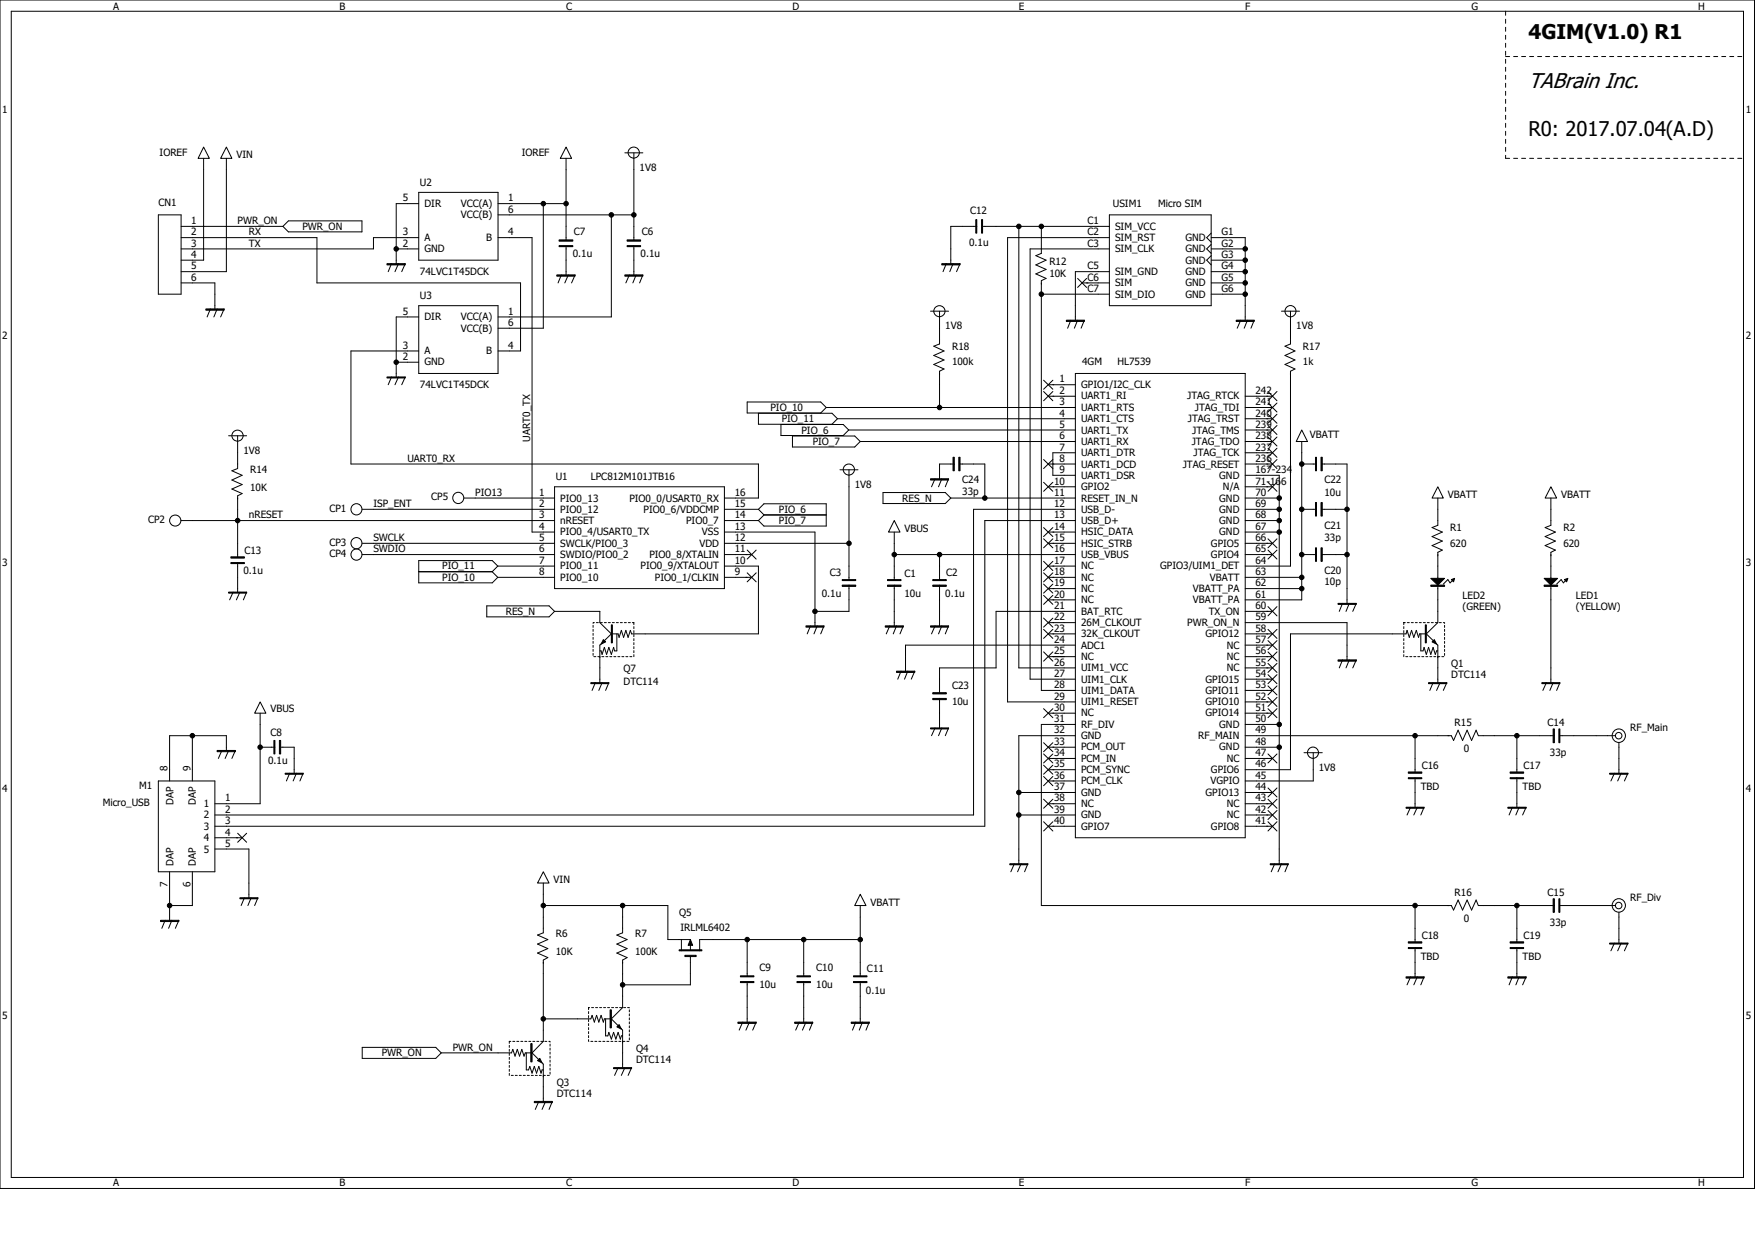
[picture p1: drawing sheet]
<svg xmlns="http://www.w3.org/2000/svg" width="297mm" height="210mm" viewBox="0 0 297 210" stroke-linecap="round" stroke-linejoin="round" font-family="sans-serif">
<g fill="none" stroke="#000" stroke-width=".17">
<path d="M0 0h296.9v201.1h-296.9zM1.9 1.9h293.2v197.4h-293.2zM26.8 36.4h3.8v13.4h-3.8zM30.6 38.3h17.3M34.5 24.9l.9 1.9h-1.9zM34.5 26.8v17.2h-3.9M38.3 24.9l.9 1.9h-1.9zM38.3 26.8v19.2h-7.7M48.8 37.4h12.5v1.8h-12.5l-.9-.9zM70.9 32.6h13.4v11.4h-13.4zM70.9 34.5h-3.8v10.1M84.3 36.4h23"/>
<path d="M84.3 34.5h11.5M91.9 34.5v21h-7.6M95.8 24.9l.9 1.9h-1.9zM95.8 26.8v13.8M103.5 36.4v17.2h-19.2M105.7 25.9h3.1M107.3 25.9v14.7M165.3 38.3h-4.4v6.3M166.3 38.3h21.4M172.4 38.3v74.7h9.6M176.2 38.3v4.6l-.9 .4 1.7 .7-1.7 .8 1.7 .8-1.7 .8 1.7 .7-.8 .4v69.3h5.8M187.7 36.4h17.3v15.3h-17.3z"/>
<path d="M205 39.5l-.8 .7 .8 .8M30.6 47.9h5.8v4.4M30.6 40.2h23v7.7h34.5v11.5h-3.8M35.6 52.3l-.5 1.3M36.7 52.3l-.5 1.3M37.9 52.3l-.6 1.3M66.3 44.6l-.6 1.4M67.1 42.1h3.8M67.4 44.6l-.6 1.4M68.6 44.6l-.6 1.4M70.9 59.4h-11.5v19.1h69v5.8h-5.8M70.9 40.2h-7.7v1.9h-32.6"/>
<path d="M70.9 51.7h13.4v11.5h-13.4zM70.9 53.6h-3.8v10.2M84.3 40.2h5.7v49.8h3.9M95 46.5l-.6 1.4M95.8 41.6v4.9M96.2 46.5l-.6 1.4M97.3 46.5l-.6 1.4M106.5 46.5l-.6 1.4M107.3 41.6v4.9M107.7 46.5l-.6 1.4M108.8 46.5l-.6 1.4M157.5 52.7h3"/>
<path d="M159 52.7v5.5l-1 .4 1.8 .8-1.8 .8 1.8 .7-1.8 .8 1.8 .7-.8 .4v6.2M160.1 44.6l-.5 1.4M161.3 44.6l-.6 1.4M162.5 44.6l-.6 1.4M176.2 49.8h11.5M181.2 54.2l-.5 1.3M182.4 47.1l1.5 1.5M182.4 54.2l-.6 1.3M183.1 47.9h4.6M183.5 54.2l-.5 1.3M183.9 47.1l-1.5 1.5M187.7 46h-5.7v8.2"/>
<path d="M187.7 42.1h-13.4v72.8h7.7M187.7 40.2h-17.2v78.6h11.5M205 40.2h5.7v14M205 47.9h5.7M205 44h5.7M205 43.3l-.8 .7 .8 .8M205 42.1h5.7M205 41.4l-.8 .7 .8 .8M205 46h5.7M205 49.8h5.7M210 54.2l-.6 1.3M211.1 54.2l-.5 1.3"/>
<path d="M212.3 54.2l-.6 1.3M216.9 52.7h3M218.4 52.7v5.5l-.9 .4 1.7 .8-1.7 .8 1.7 .7-1.7 .8 1.7 .7-.8 .4v33h-7.7M38.7 73.7h3M40.2 73.7v5.6l-1 .4 1.8 .7-1.8 .8 1.8 .8-1.8 .8 1.8 .7-.8 .4v10.3M66.3 63.8l-.6 1.3M67.1 61.3h3.8M67.4 63.8l-.6 1.3M68.6 63.8l-.6 1.3M126.4 68h12.5l.9 1-.9 .9h-12.5zM128.4 69.9h12.4l.9 1-.9 .9h-12.4zM132.2 71.8h10.5l.9 1-.9 .9h-10.5z"/>
<path d="M134.1 73.8h10.6l.9 .9-.9 .9h-10.6zM139.8 69h42.2M141.8 70.9h40.2M142.2 79.5h3M143.7 72.8h38.3M143.7 79.5v18.6M145.6 74.7h36.4M161.5 78.5h-2.5v2.5M162.5 78.5h4.2v5.8M176.6 64.3l1.6 1.6M176.6 66.3l1.6 1.5M176.6 77.8l1.6 1.5"/>
<path d="M177.4 67.1h4.6M177.4 78.5h4.6M177.4 65.1h4.6M178.2 64.3l-1.6 1.6M178.2 66.3l-1.6 1.5M178.2 77.8l-1.6 1.5M182 63.2h28.7v78.6h-28.7zM182 76.6h-3.8v3.8h3.8M210.7 69h4.6M210.7 67.1h4.6M210.7 70.9h4.6M210.7 72.8h4.6"/>
<path d="M210.7 74.7h4.6M210.7 76.6h4.6M210.7 78.5h4.6M214.6 68.2l1.5 1.5M214.6 66.3l1.5 1.5M214.6 70.1l1.5 1.5M214.6 72l1.5 1.5M214.6 74l1.5 1.5M214.6 75.9l1.5 1.5M214.6 77.8l1.5 1.5M216.1 68.2l-1.5 1.5M216.1 66.3l-1.5 1.5"/>
<path d="M216.1 70.1l-1.5 1.5M216.1 72l-1.5 1.5M216.1 74l-1.5 1.5M216.1 75.9l-1.5 1.5M216.1 77.8l-1.5 1.5M220.3 72.8l1 1.9h-1.9zM220.3 78.5h2.5M220.3 74.7v26.8h-9.6M223.8 78.5h4.2v23.6M30.6 88.1h63.3M40.2 95.2v5M61.3 91.9h32.6"/>
<path d="M61.3 93.9h32.6M61.3 86.2h32.6M70.9 94.9h12.4l.9 .9-.9 .9h-12.4zM70.9 96.8h12.4l.9 .9-.9 .9h-12.4zM78.5 84.3h15.4M84.3 95.8h9.6M84.3 97.7h9.6M93.9 82.4h28.7v17.2h-28.7zM122.6 91.9h21.1M122.6 93.9h4.6M122.6 90h15.3v15.9M122.6 95.8h5.8v11.5h-21.5l-.2-.6-.4 1.2-.4-1.2-.4 1.2-.3-1.2-.4 1.2-.2-.6h-1"/>
<path d="M122.6 97.7h4.6M122.6 86.2h5.8M122.6 88.1h5.8M126.4 93.1l1.6 1.5M126.4 96.9l1.6 1.6M128 93.1l-1.6 1.5M128 96.9l-1.6 1.6M128.4 88.1l.9-.9h10.5v1.8h-10.5zM128.4 86.2l.9-.9h10.5v1.8h-10.5zM143.7 99v4.5h-5.8M149.4 83.4h10.6l.9 .9-.9 .9h-10.6zM151.3 88.1l1 1.9h-1.9z"/>
<path d="M151.3 90v8.1M151.3 99v6.9M151.3 93.9h30.7M158.2 81l-.6 1.4M159 93.9v4.2M159 99v6.9M159.4 81l-.6 1.4M160.5 81l-.5 1.4M160.9 84.3h21.1M176.6 81.6l1.6 1.5M176.6 89.3l1.6 1.5M176.6 91.2l1.6 1.5"/>
<path d="M176.6 95l1.6 1.6M176.6 96.9l1.6 1.6M176.6 98.8l1.6 1.6M177.4 82.4h4.6M177.4 91.9h4.6M177.4 90h4.6M177.4 95.8h4.6M177.4 97.7h4.6M177.4 99.6h4.6M178.2 81.6l-1.6 1.5M178.2 89.3l-1.6 1.5M178.2 91.2l-1.6 1.5"/>
<path d="M178.2 95l-1.6 1.6M178.2 96.9l-1.6 1.6M178.2 98.8l-1.6 1.6M182 86.2h-17.2v51.7h-128.4M182 88.1h-15.3v51.7h-130.3M210.7 80.4h5.8v65.8M210.7 82.4h4.6M210.7 91.9h4.6M210.7 93.9h4.6M210.7 90h5.8M210.7 97.7h9.6M210.7 99.6h9.6"/>
<path d="M210.7 86.2h5.8M210.7 88.1h5.8M210.7 84.3h5.8M214.6 81.6l1.5 1.5M214.6 91.2l1.5 1.5M214.6 93.1l1.5 1.5M216.1 81.6l-1.5 1.5M216.1 91.2l-1.5 1.5M216.1 93.1l-1.5 1.5M220.3 93.9h2.5M220.3 86.2h2.5M223.8 93.9h4.2"/>
<path d="M223.8 86.2h4.2M243.3 82.4l1 1.9h-1.9zM243.3 84.3v4.6l-.9 .4 1.7 .7-1.7 .8 1.7 .8-1.7 .7 1.7 .8-.8 .4v4.4M243.3 99.2v6.2l-1.9 1.9 1.9 1.9v6.3M246 98.1l-.6 .5-.4-.5-.7 .7M262.5 82.4l.9 1.9h-1.9zM262.5 84.3v4.6l-1 .4 1.7 .7-1.7 .8 1.7 .8-1.7 .7 1.7 .8-.7 .4v4.4M262.5 99.2v16.3M265.1 98.1l-.5 .5-.4-.5-.8 .7M39.5 100.2l-.6 1.3M40.6 100.2l-.6 1.3M41.7 100.2l-.5 1.3"/>
<path d="M44 118.8l1 1.9h-1.9zM82.4 102.5h10.5l1 1-1 .9h-10.5zM93.9 103.5h7.6v1.9l2 1.9-2 1.9v6.3M100.8 115.5l-.6 1.3M101.9 115.5l-.6 1.3M103 115.5l-.5 1.3M104.4 107.3v2.9h-.4l-.2-.6-.3 1.1-.5-1.1-.3 1.1-.4-1.1-.4 1.1-.2-.5h-.2M137.2 105.9l-.6 1.4M138.3 105.9l-.5 1.4M139.4 105.9l-.5 1.4M150.6 105.9l-.6 1.4M151.7 105.9l-.5 1.4"/>
<path d="M152.5 113.6l-.6 1.3M152.9 105.9l-.6 1.4M153.6 113.6l-.5 1.3M154.8 113.6l-.6 1.3M158.2 105.9l-.6 1.4M159 118.2v5M159.4 105.9l-.6 1.4M160.5 105.9l-.5 1.4M176.6 100.8l1.6 1.5M176.6 104.6l1.6 1.5M176.6 106.5l1.6 1.5M176.6 119.9l1.6 1.6"/>
<path d="M176.6 110.3l1.6 1.6M177.4 111.1h4.6M177.4 101.5h4.6M177.4 105.4h4.6M177.4 107.3h4.6M178.2 100.8l-1.6 1.5M178.2 104.6l-1.6 1.5M178.2 106.5l-1.6 1.5M178.2 119.9l-1.6 1.6M178.2 110.3l-1.6 1.6M182 103.5h-13.4v9.5h-9.6v4.2M182 109.2h-28.8v4.4"/>
<path d="M210.7 103.5h4.6M210.7 109.2h4.6M210.7 111.1h4.6M210.7 113h4.6M210.7 114.9h4.6M210.7 116.8h4.6M210.7 118.8h4.6M210.7 105.4h17.3v6.3M210.7 107.3h4.6M214.6 102.7l1.5 1.5M214.6 108.4l1.5 1.5M214.6 110.3l1.5 1.6"/>
<path d="M214.6 112.3l1.5 1.5M214.6 114.2l1.5 1.5M214.6 116.1l1.5 1.5M214.6 118l1.5 1.5M214.6 119.9l1.5 1.6M214.6 106.5l1.5 1.5M216.1 102.7l-1.5 1.5M216.1 108.4l-1.5 1.5M216.1 110.3l-1.5 1.6M216.1 112.3l-1.5 1.5M216.1 114.2l-1.5 1.5M216.1 116.1l-1.5 1.5"/>
<path d="M216.1 118l-1.5 1.5M216.1 119.9l-1.5 1.6M216.1 106.5l-1.5 1.5M227.2 102.1l-.5 1.4M227.2 111.7l-.5 1.3M228.3 102.1l-.5 1.4M228.3 111.7l-.5 1.3M229.5 102.1l-.6 1.4M229.5 111.7l-.6 1.3M240.5 107.3v2.9h.3l.2-.6 .4 1.1 .4-1.1 .3 1.1 .4-1.1 .4 1.1 .2-.5h.2M241.2 107.3h-1l-.1 .6-.4-1.2-.4 1.2-.4-1.2-.4 1.2-.4-1.2-.1 .6h-19.6v23h-7.7M242.5 115.5l-.5 1.3"/>
<path d="M243.7 115.5l-.6 1.3M244.9 115.5l-.6 1.3M261.7 115.5l-.6 1.3M262.8 115.5l-.5 1.3M264 115.5l-.6 1.3M26.8 132.2h9.6v15.3h-9.6zM32.6 124.5v7.7M37.5 127l-.5 1.4M38.3 127v-2.5h-9.6v7.7M38.7 127l-.6 1.4M39.8 127l-.6 1.4M44 120.7v15.3h-7.6"/>
<path d="M44 126.4h2.5M47.5 126.4h2.3v4.5M49 130.9l-.5 1.3M50.2 130.9l-.6 1.3M51.3 130.9l-.5 1.3M158.2 123.2l-.6 1.3M159.4 123.2l-.6 1.3M160.5 123.2l-.5 1.3M172.4 134.1h9.6M172.4 137.9h9.6M176.6 125.7l1.6 1.5M176.6 129.5l1.6 1.5"/>
<path d="M176.6 127.6l1.6 1.5M176.6 131.4l1.6 1.6M176.6 139.1l1.6 1.5M176.6 135.3l1.6 1.5M177.4 120.7h4.6M177.4 128.4h4.6M177.4 136h4.6M177.4 139.8h4.6M177.4 126.4h4.6M177.4 130.3h4.6M177.4 132.2h4.6M178.2 125.7l-1.6 1.5"/>
<path d="M178.2 129.5l-1.6 1.5M178.2 127.6l-1.6 1.5M178.2 131.4l-1.6 1.6M178.2 139.1l-1.6 1.5M178.2 135.3l-1.6 1.5M182 122.6h-5.8v30.6h69.4l.4 .8 .8-1.7 .7 1.7 .8-1.7 .7 1.7 .8-1.7 .4 .9h12.9M182 124.5h-9.6v21.7M210.7 120.7h4.6M210.7 128.4h4.6M210.7 134.1h4.6M210.7 136h4.6M210.7 137.9h4.6"/>
<path d="M210.7 139.8h4.6M210.7 126.4h5.8M210.7 124.5h34.9l.4 .8 .8-1.7 .7 1.7 .8-1.7 .7 1.7 .8-1.7 .4 .9h12.9M210.7 122.6h5.8M214.6 127.6l1.5 1.5M214.6 133.3l1.5 1.6M214.6 135.3l1.5 1.5M214.6 137.2l1.5 1.5M214.6 139.1l1.5 1.5M216.1 127.6l-1.5 1.5M216.1 133.3l-1.5 1.6M216.1 135.3l-1.5 1.5"/>
<path d="M216.1 137.2l-1.5 1.5M216.1 139.1l-1.5 1.5M220.7 127.4h3.1M222.2 127.4v4.8h-11.5M238.7 136.6l-.6 1.3M239.5 124.5v6.1M239.5 131.6v5M239.9 136.6l-.6 1.3M241 136.6l-.5 1.3M255.9 136.6l-.5 1.3M256.7 124.5v6.1M256.7 131.6v5"/>
<path d="M257.1 136.6l-.6 1.3M258.3 136.6l-.6 1.3M264 124.5h9.4M273.2 130.9l-.6 1.3M274 125.7v5.2M274.4 130.9l-.6 1.3M275.5 130.9l-.6 1.3M27.9 155.7l-.5 1.4M28.7 147.5v8.2M29.1 155.7l-.6 1.4M30.3 155.7l-.6 1.4M32.6 147.5v5.7h-3.9"/>
<path d="M36.4 141.8h4.6M36.4 143.7h5.7v8.2M40.2 141l1.5 1.5M41.4 151.9l-.6 1.3M41.7 141l-1.5 1.5M42.5 151.9l-.5 1.3M43.6 151.9l-.5 1.3M91.9 147.5l1 1.9h-1.9zM91.9 153.2h21.1v5.8h3.8M91.9 149.4v8.5l-.9 .3 1.7 .8-1.7 .8 1.7 .7-1.7 .8 1.7 .8-.8 .4v13.7l-1.9 2 1.9 1.9v6.3M105.4 153.2v4.7l-1 .3 1.7 .8-1.7 .8 1.7 .7-1.7 .8 1.7 .8-.7 .4v8l-1.9 1.9 1.9 1.9v6.4M115.3 159v1.9"/>
<path d="M116.8 159.8v.9M126.4 159v6.1M136 159v6.1M145.6 151.3l1 1.9h-1.9zM145.6 153.2v11.9M145.6 159h-27.2v1.9M171.7 146.2l-.6 1.3M172.8 146.2l-.6 1.3M173.9 146.2l-.5 1.3M215.7 146.2l-.6 1.3M216.9 146.2l-.6 1.3M218 146.2l-.5 1.3"/>
<path d="M239.5 153.2v6.2M256.7 153.2v6.2M264 153.2h9.4M273.2 159.6l-.6 1.3M274 154.4v5.2M274.4 159.6l-.6 1.3M275.5 159.6l-.6 1.3M61.3 177.2h12.4l1 1-1 .9h-12.4zM74.7 178.2h11.9l.2-.6 .4 1.1 .3-1.1 .4 1.1 .4-1.1 .4 1.1 .2-.5h.9M89.1 178.2v2.9h.4l.2-.6 .3 1.1 .4-1.1 .4 1.1 .4-1.1 .4 1.1 .1-.5h.2M91.9 172.4h8.1l.2-.6 .4 1.2 .4-1.2 .3 1.2 .4-1.2 .4 1.2 .2-.6h1M102.5 172.4v2.9h.4l.1-.6 .5 1.2 .3-1.2 .4 1.2 .4-1.2 .4 1.2 .2-.6h.2"/>
<path d="M116.8 161.9v4.8h-11.4M125.7 173l-.6 1.3M126.4 166.1v6.9M126.8 173l-.6 1.3M128 173l-.6 1.3M135.3 173l-.6 1.3M136 166.1v6.9M136.4 173l-.6 1.3M137.5 173l-.5 1.3M144.8 173l-.5 1.3M145.6 166.1v6.9M146 173l-.6 1.3"/>
<path d="M147.1 173l-.5 1.3M238.7 165.3l-.6 1.4M239.5 160.4v4.9M239.9 165.3l-.6 1.4M241 165.3l-.5 1.4M255.9 165.3l-.5 1.4M256.7 160.4v4.9M257.1 165.3l-.6 1.4M258.3 165.3l-.6 1.4M91.2 186.4l-.6 1.3M92.3 186.4l-.6 1.3M93.5 186.4l-.6 1.3"/>
<path d="M104.6 180.7l-.6 1.3M105.7 180.7l-.5 1.3M106.9 180.7l-.6 1.3"/>
<circle cx="107.3" cy="25.8" r=".94"/>
<circle cx="159" cy="52.7" r=".94"/>
<circle cx="218.4" cy="52.7" r=".94"/>
<circle cx="40.2" cy="73.7" r=".94"/>
<circle cx="143.7" cy="79.5" r=".94"/>
<circle cx="29.7" cy="88.1" r=".94"/>
<circle cx="60.3" cy="93.8" r=".94"/>
<circle cx="60.3" cy="91.9" r=".94"/>
<circle cx="60.3" cy="86.2" r=".94"/>
<circle cx="77.5" cy="84.3" r=".94"/>
<circle cx="222.2" cy="127.4" r=".94"/>
<circle cx="273.9" cy="124.5" r=".55"/>
<circle cx="273.9" cy="124.5" r="1.13"/>
<circle cx="273.9" cy="153.2" r=".55"/>
<circle cx="273.9" cy="153.2" r="1.13"/>
</g>
<path d="M254.8 1.9v24.9M254.8 9.6h40.3M254.8 26.8h40.3" fill="none" stroke="#000" stroke-width=".17" stroke-dasharray=".7 .7"/>
<g fill="#000" stroke="#000" stroke-width=".17">
<path d="M165.1 37.2h.2v2.3h-.2zM166.1 37.2h.2v2.3h-.2zM34.8 52.3h3.1v.2h-3.1zM65.5 44.6h3.1v.2h-3.1zM94.2 46.5h3.1v.2h-3.1zM94.6 40.6h2.3v.2h-2.3zM94.6 41.6h2.3v.1h-2.3zM105.7 46.5h3.1v.2h-3.1zM106.1 40.6h2.3v.2h-2.3zM106.1 41.6h2.3v.1h-2.3zM159.4 44.6h3.1v.2h-3.1zM180.5 54.2h3v.2h-3z"/>
<path d="M209.2 54.2h3.1v.2h-3.1zM65.5 63.8h3.1v.2h-3.1zM161.3 77.4h.2v2.3h-.2zM162.3 77.4h.2v2.3h-.2zM222.6 77.4h.2v2.3h-.2zM223.6 77.4h.2v2.3h-.2zM39.1 94.2h2.3v.2h-2.3zM39.1 95.2h2.3v.2h-2.3zM142.5 98.1h2.3v.2h-2.3zM142.5 99h2.3v.2h-2.3zM150.2 98.1h2.3v.2h-2.3zM150.2 99h2.3v.2h-2.3z"/>
<path d="M157.5 81h3v.2h-3zM157.9 98.1h2.2v.2h-2.2zM157.9 99h2.2v.2h-2.2zM222.6 92.7h.2v2.3h-.2zM222.6 85h.2v2.3h-.2zM223.6 92.7h.2v2.3h-.2zM223.6 85h.2v2.3h-.2zM242.1 99h2.4v.2h-2.4zM242.1 97.9h2.4l-1.2 1.1zM245.6 98.1l.6-.2-.2 .6zM261.3 99h2.3v.2h-2.3zM261.3 97.9h2.3l-1.1 1.1z"/>
<path d="M264.8 98.1l.5-.2-.2 .6zM38.7 100.2h3v.2h-3zM100 115.5h3v.2h-3zM102.1 108.2l.4 .4-.8 .4zM103.5 105.7h.1v3.1h-.1zM136.4 105.9h3v.2h-3zM149.8 105.9h3.1v.2h-3.1zM151.7 113.6h3.1v.2h-3.1zM157.5 105.9h3v.2h-3zM157.9 117.2h2.2v.2h-2.2zM157.9 118.2h2.2v.2h-2.2zM226.4 102.1h3.1v.2h-3.1z"/>
<path d="M226.4 111.7h3.1v.2h-3.1zM241.2 105.7h.2v3.1h-.2zM241.8 115.5h3.1v.2h-3.1zM242.7 108.2l.4 .8-.7-.4zM260.9 115.5h3.1v.2h-3.1zM36.7 127h3.1v.2h-3.1zM46.4 125.3h.1v2.3h-.1zM47.3 125.3h.2v2.3h-.2zM48.3 130.9h3v.1h-3zM157.5 123.2h3v.2h-3zM238 136.6h3v.2h-3zM238.3 130.6h2.3v.3h-2.3z"/>
<path d="M238.3 131.6h2.3v.2h-2.3zM255.2 136.6h3.1v.2h-3.1zM255.6 130.6h2.3v.3h-2.3zM255.6 131.6h2.3v.2h-2.3zM262.8 123.4h.3v2.3h-.3zM263.8 123.4h.2v2.3h-.2zM272.4 130.9h3.1v.1h-3.1zM27.2 155.7h3.1v.3h-3.1zM40.6 151.9h3v.2h-3zM116.8 159l.4 1h-.7zM170.9 146.2h3v.1h-3zM215 146.2h3v.1h-3z"/>
<path d="M238.3 159.4h2.3v.2h-2.3zM255.6 159.4h2.3v.2h-2.3zM262.8 152.1h.3v2.3h-.3zM263.8 152.1h.2v2.3h-.2zM272.4 159.6h3.1v.2h-3.1zM89.8 176.6h.2v3.1h-.2zM91 179.5l.4-.4 .3 .8zM103.3 170.9h.2v3h-.2zM104.4 173.8l.4-.4 .4 .8zM115.9 161.7h1.9v.2h-1.9zM114.9 160.7h3.9v.2h-3.9zM124.9 173h3.1v.2h-3.1z"/>
<path d="M125.3 165.1h2.3v.2h-2.3zM125.3 166.1h2.3v.2h-2.3zM134.5 173h3v.2h-3zM134.9 165.1h2.3v.2h-2.3zM134.9 166.1h2.3v.2h-2.3zM144.1 173h3v.2h-3zM144.4 165.1h2.3v.2h-2.3zM144.4 166.1h2.3v.2h-2.3zM238 165.3h3v.2h-3zM238.3 160.4h2.3v.1h-2.3zM255.2 165.3h3.1v.2h-3.1zM255.6 160.4h2.3v.1h-2.3z"/>
<path d="M90.4 186.4h3.1v.2h-3.1zM103.8 180.7h3.1v.1h-3.1z"/>
<circle cx="91.9" cy="34.5" r=".38"/>
<circle cx="95.8" cy="34.5" r=".38"/>
<circle cx="103.5" cy="36.4" r=".38"/>
<circle cx="107.3" cy="36.4" r=".38"/>
<circle cx="172.4" cy="38.3" r=".38"/>
<circle cx="176.2" cy="38.3" r=".38"/>
<circle cx="67.1" cy="42.1" r=".38"/>
<circle cx="176.2" cy="49.8" r=".38"/>
<circle cx="210.7" cy="49.8" r=".38"/>
<circle cx="210.7" cy="46" r=".38"/>
<circle cx="210.7" cy="44" r=".38"/>
<circle cx="210.7" cy="42.1" r=".38"/>
<circle cx="210.7" cy="47.9" r=".38"/>
<circle cx="67.1" cy="61.3" r=".38"/>
<circle cx="159" cy="69" r=".38"/>
<circle cx="220.3" cy="78.5" r=".38"/>
<circle cx="40.2" cy="88.1" r=".38"/>
<circle cx="143.7" cy="91.9" r=".38"/>
<circle cx="151.3" cy="93.9" r=".38"/>
<circle cx="159" cy="93.9" r=".38"/>
<circle cx="166.7" cy="84.3" r=".38"/>
<circle cx="216.5" cy="84.3" r=".38"/>
<circle cx="216.5" cy="86.2" r=".38"/>
<circle cx="216.5" cy="90" r=".38"/>
<circle cx="216.5" cy="88.1" r=".38"/>
<circle cx="220.3" cy="99.6" r=".38"/>
<circle cx="220.3" cy="93.9" r=".38"/>
<circle cx="220.3" cy="86.2" r=".38"/>
<circle cx="220.3" cy="97.7" r=".38"/>
<circle cx="228" cy="93.9" r=".38"/>
<circle cx="228" cy="86.2" r=".38"/>
<circle cx="137.9" cy="103.5" r=".38"/>
<circle cx="32.6" cy="124.5" r=".38"/>
<circle cx="44" cy="126.4" r=".38"/>
<circle cx="172.4" cy="137.9" r=".38"/>
<circle cx="172.4" cy="134.1" r=".38"/>
<circle cx="216.5" cy="122.6" r=".38"/>
<circle cx="216.5" cy="126.4" r=".38"/>
<circle cx="239.5" cy="124.5" r=".38"/>
<circle cx="256.7" cy="124.5" r=".38"/>
<circle cx="28.7" cy="153.2" r=".38"/>
<circle cx="91.9" cy="153.2" r=".38"/>
<circle cx="105.4" cy="153.2" r=".38"/>
<circle cx="126.4" cy="159" r=".38"/>
<circle cx="136" cy="159" r=".38"/>
<circle cx="145.6" cy="159" r=".38"/>
<circle cx="239.5" cy="153.2" r=".38"/>
<circle cx="256.7" cy="153.2" r=".38"/>
<circle cx="91.9" cy="172.4" r=".38"/>
<circle cx="105.4" cy="166.7" r=".38"/>
</g>
<path d="M100.4 105.4h6.9v5.7h-6.9zM237.6 105.4h6.9v5.7h-6.9zM86.2 176.2h6.9v5.8h-6.9zM99.6 170.5h6.9v5.7h-6.9z" fill="none" stroke="#000" stroke-width=".17" stroke-dasharray=".3 .3"/>
<text font-size="3.6" x="258.7" y="14.8">TABrain Inc.</text>
<g font-size="3.4">
<text x="258.7" y="6.6">4GIM(V1.0) R1</text>
<text x="258.7" y="23">R0: 2017.07.04(A.D)</text>
</g>
<g font-size="1.7">
<text x="19.1" y="1.7">A</text>
<text x="57.5" y="1.7">B</text>
<text x="95.8" y="1.7">C</text>
<text x="134.1" y="1.7">D</text>
<text x="172.4" y="1.7">E</text>
<text x="210.7" y="1.7">F</text>
<text x="249" y="1.7">G</text>
<text x="287.4" y="1.7">H</text>
<text x=".4" y="19.1">1</text>
<text x="295.4" y="19.1">1</text>
<text x="27" y="26.4">IOREF</text>
<text x="40" y="26.8">VIN</text>
<text x="88.3" y="26.4">IOREF</text>
<text x="108.2" y="28.9">1V8</text>
<text x="26.8" y="34.8">CN1</text>
<text x="68.2" y="34.1">5</text>
<text x="71.1" y="31.4">U2</text>
<text x="71.8" y="35.1">DIR</text>
<text x="78" y="35.1">VCC(A)</text>
<text x="86" y="34.1">1</text>
<text x="86" y="36">6</text>
<text x="188.3" y="35.1">USIM1</text>
<text x="196" y="35.1">Micro SIM</text>
<text x="32.3" y="37.9">1</text>
<text x="32.3" y="39.8">2</text>
<text x="32.3" y="41.7">3</text>
<text x="40.2" y="37.9">PWR_ON</text>
<text x="42.1" y="39.8">RX</text>
<text x="42.1" y="41.7">TX</text>
<text x="51.2" y="38.9">PWR_ON</text>
<text x="68.2" y="41.7">2</text>
<text x="68.2" y="39.8">3</text>
<text x="71.8" y="40.8">A</text>
<text x="78" y="37">VCC(B)</text>
<text x="82.3" y="40.8">B</text>
<text x="86" y="39.8">4</text>
<text x="97.1" y="39.8">C7</text>
<text x="108.6" y="39.8">C6</text>
<text x="164" y="41.6">0.1u</text>
<text x="164.2" y="36.2">C12</text>
<text x="184.1" y="37.9">C1</text>
<text x="184.1" y="39.8">C2</text>
<text x="184.1" y="41.7">C3</text>
<text x="188.7" y="38.9">SIM_VCC</text>
<text x="188.7" y="40.8">SIM_RST</text>
<text x="200.6" y="40.8">GND</text>
<text x="206.7" y="41.7">G2</text>
<text x="206.7" y="39.8">G1</text>
<text x="32.3" y="43.6">4</text>
<text x="32.3" y="45.6">5</text>
<text x="32.3" y="47.5">6</text>
<text x="71.1" y="46.5">74LVC1T45DCK</text>
<text x="71.8" y="42.7">GND</text>
<text x="96.9" y="43.5">0.1u</text>
<text x="108.4" y="43.5">0.1u</text>
<text x="177.6" y="46.9">10K</text>
<text x="177.6" y="44.8">R12</text>
<text x="184.1" y="47.5">C6</text>
<text x="184.1" y="45.6">C5</text>
<text x="188.7" y="42.7">SIM_CLK</text>
<text x="188.7" y="46.5">SIM_GND</text>
<text x="200.6" y="44.6">GND</text>
<text x="200.6" y="42.7">GND</text>
<text x="200.6" y="46.5">GND</text>
<text x="206.7" y="43.6">G3</text>
<text x="206.7" y="45.6">G4</text>
<text x="206.7" y="47.5">G5</text>
<text x="68.2" y="53.3">5</text>
<text x="71.1" y="50.5">U3</text>
<text x="86" y="53.3">1</text>
<text x="184.1" y="49.4">C7</text>
<text x="188.7" y="48.5">SIM</text>
<text x="188.7" y="50.4">SIM_DIO</text>
<text x="200.6" y="48.5">GND</text>
<text x="200.6" y="50.4">GND</text>
<text x="206.7" y="49.4">G6</text>
<text x=".4" y="57.4">2</text>
<text x="68.2" y="59">3</text>
<text x="71.8" y="59.9">A</text>
<text x="71.8" y="54.2">DIR</text>
<text x="78" y="54.2">VCC(A)</text>
<text x="78" y="56.1">VCC(B)</text>
<text x="82.3" y="59.9">B</text>
<text x="86" y="55.2">6</text>
<text x="86" y="59">4</text>
<text x="160" y="55.8">1V8</text>
<text x="161.1" y="59.2">R18</text>
<text x="219.4" y="55.8">1V8</text>
<text x="220.5" y="59.2">R17</text>
<text x="295.4" y="57.4">2</text>
<text x="68.2" y="60.9">2</text>
<text x="71.1" y="65.7">74LVC1T45DCK</text>
<text x="71.8" y="61.8">GND</text>
<text x="161.1" y="61.8">100k</text>
<text x="179.3" y="64.7">1</text>
<text x="183" y="65.7">GPIO1/I2C_CLK</text>
<text x="183.1" y="61.8">4GM</text>
<text x="189.1" y="61.8">HL7539</text>
<text x="220.5" y="61.8">1k</text>
<text x="130.4" y="69.5">PIO_10</text>
<text x="132.3" y="71.5">PIO_11</text>
<text x="179.3" y="66.7">2</text>
<text x="179.3" y="68.6">3</text>
<text x="179.3" y="70.5">4</text>
<text x="183" y="67.6">UART1_RI</text>
<text x="183" y="69.5">UART1_RTS</text>
<text x="183" y="71.5">UART1_CTS</text>
<text x="200.9" y="67.6">JTAG_RTCK</text>
<text x="201" y="71.5">JTAG_TRST</text>
<text x="202.2" y="69.5">JTAG_TDI</text>
<text x="212.5" y="70.5">240</text>
<text x="212.5" y="68.6">241</text>
<text x="212.5" y="66.7">242</text>
<text x="41.2" y="76.8">1V8</text>
<text x="89.7" y="74.7" transform="rotate(-90 89.7 74.7)">UART0_TX</text>
<text x="135.6" y="73.4">PIO_6</text>
<text x="137.5" y="75.3">PIO_7</text>
<text x="179.3" y="72.4">5</text>
<text x="179.3" y="74.3">6</text>
<text x="179.3" y="76.2">7</text>
<text x="183" y="73.4">UART1_TX</text>
<text x="183" y="75.3">UART1_RX</text>
<text x="183" y="77.2">UART1_DTR</text>
<text x="201.7" y="75.3">JTAG_TDO</text>
<text x="201.8" y="73.4">JTAG_TMS</text>
<text x="202" y="77.2">JTAG_TCK</text>
<text x="212.5" y="76.2">237</text>
<text x="212.5" y="74.3">238</text>
<text x="212.5" y="72.4">239</text>
<text x="221.7" y="74.1">VBATT</text>
<text x="42.3" y="83.1">10K</text>
<text x="42.3" y="80.1">R14</text>
<text x="69" y="78.1">UART0_RX</text>
<text x="80.4" y="83.9">PIO13</text>
<text x="91.2" y="83.9">1</text>
<text x="94.1" y="81.2">U1</text>
<text x="100" y="81.2">LPC812M101JTB16</text>
<text x="124.3" y="83.9">16</text>
<text x="144.7" y="82.5">1V8</text>
<text x="162.9" y="83.7">33p</text>
<text x="162.9" y="81.8">C24</text>
<text x="178.4" y="82">10</text>
<text x="178.4" y="83.9">11</text>
<text x="179.3" y="78.1">8</text>
<text x="179.3" y="80.1">9</text>
<text x="183" y="79.1">UART1_DCD</text>
<text x="183" y="81">UART1_DSR</text>
<text x="183" y="82.9">GPIO2</text>
<text x="200.2" y="79.1">JTAG_RESET</text>
<text x="206.3" y="81">GND</text>
<text x="207" y="82.9">N/A</text>
<text x="212.5" y="83.9">70</text>
<text x="212.5" y="82">71-166</text>
<text x="212.5" y="80.1">167-234</text>
<text x="212.5" y="78.1">236</text>
<text x="224.2" y="83.9">10u</text>
<text x="224.2" y="81.8">C22</text>
<text x="25.1" y="88.5">CP2</text>
<text x="42.1" y="87.7">nRESET</text>
<text x="55.8" y="86.6">CP1</text>
<text x="63.2" y="85.8">ISP_ENT</text>
<text x="73" y="84.7">CP5</text>
<text x="91.2" y="85.8">2</text>
<text x="91.2" y="87.7">3</text>
<text x="91.2" y="89.7">4</text>
<text x="94.8" y="84.9">PIO0_13</text>
<text x="94.8" y="86.8">PIO0_12</text>
<text x="94.8" y="88.7">nRESET</text>
<text x="106.5" y="84.9">PIO0_0/USART0_RX</text>
<text x="108.9" y="86.8">PIO0_6/VDDCMP</text>
<text x="116.1" y="88.7">PIO0_7</text>
<text x="124.3" y="89.7">13</text>
<text x="124.3" y="87.7">14</text>
<text x="124.3" y="85.8">15</text>
<text x="131.8" y="88.7">PIO_7</text>
<text x="131.8" y="86.8">PIO_6</text>
<text x="152.7" y="84.9">RES_N</text>
<text x="178.4" y="85.8">12</text>
<text x="178.4" y="89.7">14</text>
<text x="178.4" y="87.7">13</text>
<text x="183" y="84.9">RESET_IN_N</text>
<text x="183" y="86.8">USB_D-</text>
<text x="183" y="88.7">USB_D+</text>
<text x="206.3" y="88.7">GND</text>
<text x="206.3" y="86.8">GND</text>
<text x="206.3" y="84.9">GND</text>
<text x="212.5" y="89.7">67</text>
<text x="212.5" y="87.7">68</text>
<text x="212.5" y="85.8">69</text>
<text x="224.2" y="89.5">C21</text>
<text x="245" y="84.3">VBATT</text>
<text x="245.4" y="89.8">R1</text>
<text x="264.2" y="84.3">VBATT</text>
<text x="264.6" y="89.8">R2</text>
<text x=".4" y="95.8">3</text>
<text x="41.4" y="93.7">C13</text>
<text x="55.8" y="92.3">CP3</text>
<text x="55.8" y="94.2">CP4</text>
<text x="63.2" y="93.5">SWDIO</text>
<text x="63.2" y="91.6">SWCLK</text>
<text x="91.2" y="91.6">5</text>
<text x="91.2" y="95.4">7</text>
<text x="91.2" y="93.5">6</text>
<text x="94.8" y="92.5">SWCLK/PIO0_3</text>
<text x="94.8" y="94.4">SWDIO/PIO0_2</text>
<text x="94.8" y="90.6">PIO0_4/USART0_TX</text>
<text x="109.9" y="94.4">PIO0_8/XTALIN</text>
<text x="118.4" y="92.5">VDD</text>
<text x="118.8" y="90.6">VSS</text>
<text x="124.3" y="91.6">12</text>
<text x="124.3" y="93.5">11</text>
<text x="124.3" y="95.4">10</text>
<text x="153.1" y="90">VBUS</text>
<text x="178.4" y="91.6">15</text>
<text x="178.4" y="93.5">16</text>
<text x="178.4" y="95.4">17</text>
<text x="183" y="90.6">HSIC_DATA</text>
<text x="183" y="92.5">HSIC_STRB</text>
<text x="183" y="94.4">USB_VBUS</text>
<text x="204.9" y="94.4">GPIO4</text>
<text x="204.9" y="92.5">GPIO5</text>
<text x="206.3" y="90.6">GND</text>
<text x="212.5" y="95.4">64</text>
<text x="212.5" y="93.5">65</text>
<text x="212.5" y="91.6">66</text>
<text x="224.2" y="91.6">33p</text>
<text x="245.4" y="92.5">620</text>
<text x="264.6" y="92.5">620</text>
<text x="295.4" y="95.8">3</text>
<text x="41.2" y="97.1">0.1u</text>
<text x="74.8" y="96.4">PIO_11</text>
<text x="74.8" y="98.3">PIO_10</text>
<text x="91.2" y="97.3">8</text>
<text x="94.8" y="96.4">PIO0_11</text>
<text x="94.8" y="98.3">PIO0_10</text>
<text x="108.4" y="96.4">PIO0_9/XTALOUT</text>
<text x="110.8" y="98.3">PIO0_1/CLKIN</text>
<text x="124.3" y="97.3">9</text>
<text x="139.1" y="101">0.1u</text>
<text x="140.4" y="97.5">C3</text>
<text x="153.1" y="101">10u</text>
<text x="153.1" y="97.7">C1</text>
<text x="160" y="101">0.1u</text>
<text x="160.1" y="97.5">C2</text>
<text x="178.4" y="97.3">18</text>
<text x="178.4" y="99.2">19</text>
<text x="178.4" y="101.1">20</text>
<text x="183" y="96.4">NC</text>
<text x="183" y="98.3">NC</text>
<text x="183" y="100.2">NC</text>
<text x="196.3" y="96.4">GPIO3/UIM1_DET</text>
<text x="201.9" y="100.2">VBATT_PA</text>
<text x="204.8" y="98.3">VBATT</text>
<text x="212.5" y="101.1">61</text>
<text x="212.5" y="99.2">62</text>
<text x="212.5" y="97.3">63</text>
<text x="224.2" y="99">10p</text>
<text x="224.2" y="97.1">C20</text>
<text x="247.5" y="101.3">LED2</text>
<text x="266.7" y="101.3">LED1</text>
<text x="85.6" y="104">RES_N</text>
<text x="178.4" y="103">21</text>
<text x="178.4" y="105">22</text>
<text x="178.4" y="106.9">23</text>
<text x="183" y="102.1">NC</text>
<text x="183" y="104">BAT_RTC</text>
<text x="183" y="105.9">26M_CLKOUT</text>
<text x="183" y="107.9">32K_CLKOUT</text>
<text x="200.9" y="105.9">PWR_ON_N</text>
<text x="201.9" y="102.1">VBATT_PA</text>
<text x="204" y="107.9">GPIO12</text>
<text x="204.6" y="104">TX_ON</text>
<text x="212.5" y="105">59</text>
<text x="212.5" y="106.9">58</text>
<text x="212.5" y="103">60</text>
<text x="247.5" y="103.3">(GREEN)</text>
<text x="266.7" y="103.3">(YELLOW)</text>
<text x="105.5" y="113.8">Q7</text>
<text x="178.4" y="108.8">24</text>
<text x="178.4" y="112.6">26</text>
<text x="178.4" y="110.7">25</text>
<text x="183" y="109.8">ADC1</text>
<text x="183" y="113.6">UIM1_VCC</text>
<text x="183" y="111.7">NC</text>
<text x="207.6" y="113.6">NC</text>
<text x="207.6" y="111.7">NC</text>
<text x="207.6" y="109.8">NC</text>
<text x="212.5" y="112.6">55</text>
<text x="212.5" y="110.7">56</text>
<text x="212.5" y="108.8">57</text>
<text x="245.6" y="112.8">Q1</text>
<text x="105.5" y="115.9">DTC114</text>
<text x="161.1" y="119.3">10u</text>
<text x="161.1" y="116.7">C23</text>
<text x="178.4" y="114.6">27</text>
<text x="178.4" y="116.5">28</text>
<text x="178.4" y="118.4">29</text>
<text x="183" y="115.5">UIM1_CLK</text>
<text x="183" y="117.4">UIM1_DATA</text>
<text x="183" y="119.3">UIM1_RESET</text>
<text x="204" y="119.3">GPIO10</text>
<text x="204" y="117.4">GPIO11</text>
<text x="204" y="115.5">GPIO15</text>
<text x="212.5" y="118.4">52</text>
<text x="212.5" y="116.5">53</text>
<text x="212.5" y="114.6">54</text>
<text x="245.6" y="114.8">DTC114</text>
<text x="45.8" y="120.5">VBUS</text>
<text x="45.8" y="124.5">C8</text>
<text x="178.4" y="120.3">30</text>
<text x="178.4" y="122.2">31</text>
<text x="178.4" y="124.1">32</text>
<text x="183" y="121.2">NC</text>
<text x="183" y="123.2">RF_DIV</text>
<text x="183" y="125.1">GND</text>
<text x="202.8" y="125.1">RF_MAIN</text>
<text x="204" y="121.2">GPIO14</text>
<text x="206.3" y="123.2">GND</text>
<text x="212.5" y="124.1">49</text>
<text x="212.5" y="122.2">50</text>
<text x="212.5" y="120.3">51</text>
<text x="246.2" y="122.8">R15</text>
<text x="261.9" y="122.8">C14</text>
<text x="275.9" y="123.7">RF_Main</text>
<text x="28.4" y="130.5" transform="rotate(-90 28.4 130.5)">8</text>
<text x="32.2" y="130.5" transform="rotate(-90 32.2 130.5)">9</text>
<text x="45.4" y="129.3">0.1u</text>
<text x="178.4" y="126.1">33</text>
<text x="178.4" y="128">34</text>
<text x="178.4" y="129.9">35</text>
<text x="178.4" y="131.8">36</text>
<text x="183" y="127">PCM_OUT</text>
<text x="183" y="128.9">PCM_IN</text>
<text x="183" y="130.9">PCM_SYNC</text>
<text x="204.9" y="130.9">GPIO6</text>
<text x="206.3" y="127">GND</text>
<text x="207.6" y="128.9">NC</text>
<text x="212.5" y="131.8">45</text>
<text x="212.5" y="129.9">46</text>
<text x="212.5" y="126.1">48</text>
<text x="212.5" y="128">47</text>
<text x="223.2" y="130.5">1V8</text>
<text x="240.6" y="130.1">C16</text>
<text x="247.7" y="127.2">0</text>
<text x="257.9" y="130.1">C17</text>
<text x="262.3" y="128">33p</text>
<text x=".4" y="134.1">4</text>
<text x="17.4" y="136.4">Micro_USB</text>
<text x="23.5" y="133.5">M1</text>
<text x="29.3" y="136.2" transform="rotate(-90 29.3 136.2)">DAP</text>
<text x="33.1" y="136.2" transform="rotate(-90 33.1 136.2)">DAP</text>
<text x="34.5" y="136.6">1</text>
<text x="38.1" y="135.6">1</text>
<text x="38.1" y="137.5">2</text>
<text x="178.4" y="133.7">37</text>
<text x="178.4" y="137.5">39</text>
<text x="178.4" y="135.6">38</text>
<text x="183" y="132.8">PCM_CLK</text>
<text x="183" y="134.7">GND</text>
<text x="183" y="136.6">NC</text>
<text x="204" y="134.7">GPIO13</text>
<text x="204.9" y="132.8">VGPIO</text>
<text x="207.6" y="136.6">NC</text>
<text x="212.5" y="137.5">42</text>
<text x="212.5" y="135.6">43</text>
<text x="212.5" y="133.7">44</text>
<text x="240.5" y="133.7">TBD</text>
<text x="257.7" y="133.7">TBD</text>
<text x="295.4" y="134.1">4</text>
<text x="34.5" y="138.5">2</text>
<text x="34.5" y="140.4">3</text>
<text x="34.5" y="142.3">4</text>
<text x="38.1" y="139.4">3</text>
<text x="38.1" y="141.4">4</text>
<text x="38.1" y="143.3">5</text>
<text x="178.4" y="139.4">40</text>
<text x="183" y="138.5">GND</text>
<text x="183" y="140.4">GPIO7</text>
<text x="204.9" y="140.4">GPIO8</text>
<text x="207.6" y="138.5">NC</text>
<text x="212.5" y="139.4">41</text>
<text x="29.3" y="146.6" transform="rotate(-90 29.3 146.6)">DAP</text>
<text x="33.1" y="146.6" transform="rotate(-90 33.1 146.6)">DAP</text>
<text x="34.5" y="144.3">5</text>
<text x="93.7" y="149.4">VIN</text>
<text x="28.4" y="150.2" transform="rotate(-90 28.4 150.2)">7</text>
<text x="32.2" y="150.2" transform="rotate(-90 32.2 150.2)">6</text>
<text x="114.9" y="155">Q5</text>
<text x="147.3" y="153.2">VBATT</text>
<text x="246.2" y="151.6">R16</text>
<text x="247.7" y="156">0</text>
<text x="261.9" y="151.6">C15</text>
<text x="275.9" y="152.5">RF_Div</text>
<text x="94.1" y="161.7">10K</text>
<text x="94.1" y="158.6">R6</text>
<text x="107.5" y="161.7">100K</text>
<text x="107.5" y="158.6">R7</text>
<text x="115.1" y="157.5">IRLML6402</text>
<text x="240.6" y="158.8">C18</text>
<text x="257.9" y="158.8">C19</text>
<text x="262.3" y="156.7">33p</text>
<text x="128.5" y="167.3">10u</text>
<text x="128.5" y="164.4">C9</text>
<text x="138.1" y="167.3">10u</text>
<text x="138.1" y="164.4">C10</text>
<text x="146.7" y="164.5">C11</text>
<text x="240.5" y="162.5">TBD</text>
<text x="257.7" y="162.5">TBD</text>
<text x=".4" y="172.4">5</text>
<text x="146.6" y="168.2">0.1u</text>
<text x="295.4" y="172.4">5</text>
<text x="64.6" y="178.7">PWR_ON</text>
<text x="76.6" y="177.8">PWR_ON</text>
<text x="107.7" y="179.9">DTC114</text>
<text x="107.7" y="178">Q4</text>
<text x="94.2" y="185.6">DTC114</text>
<text x="94.2" y="183.7">Q3</text>
<text x="19.1" y="200.8">A</text>
<text x="57.5" y="200.8">B</text>
<text x="95.8" y="200.8">C</text>
<text x="134.1" y="200.8">D</text>
<text x="172.4" y="200.8">E</text>
<text x="210.7" y="200.8">F</text>
<text x="249" y="200.8">G</text>
<text x="287.4" y="200.8">H</text>
</g>
</svg>
